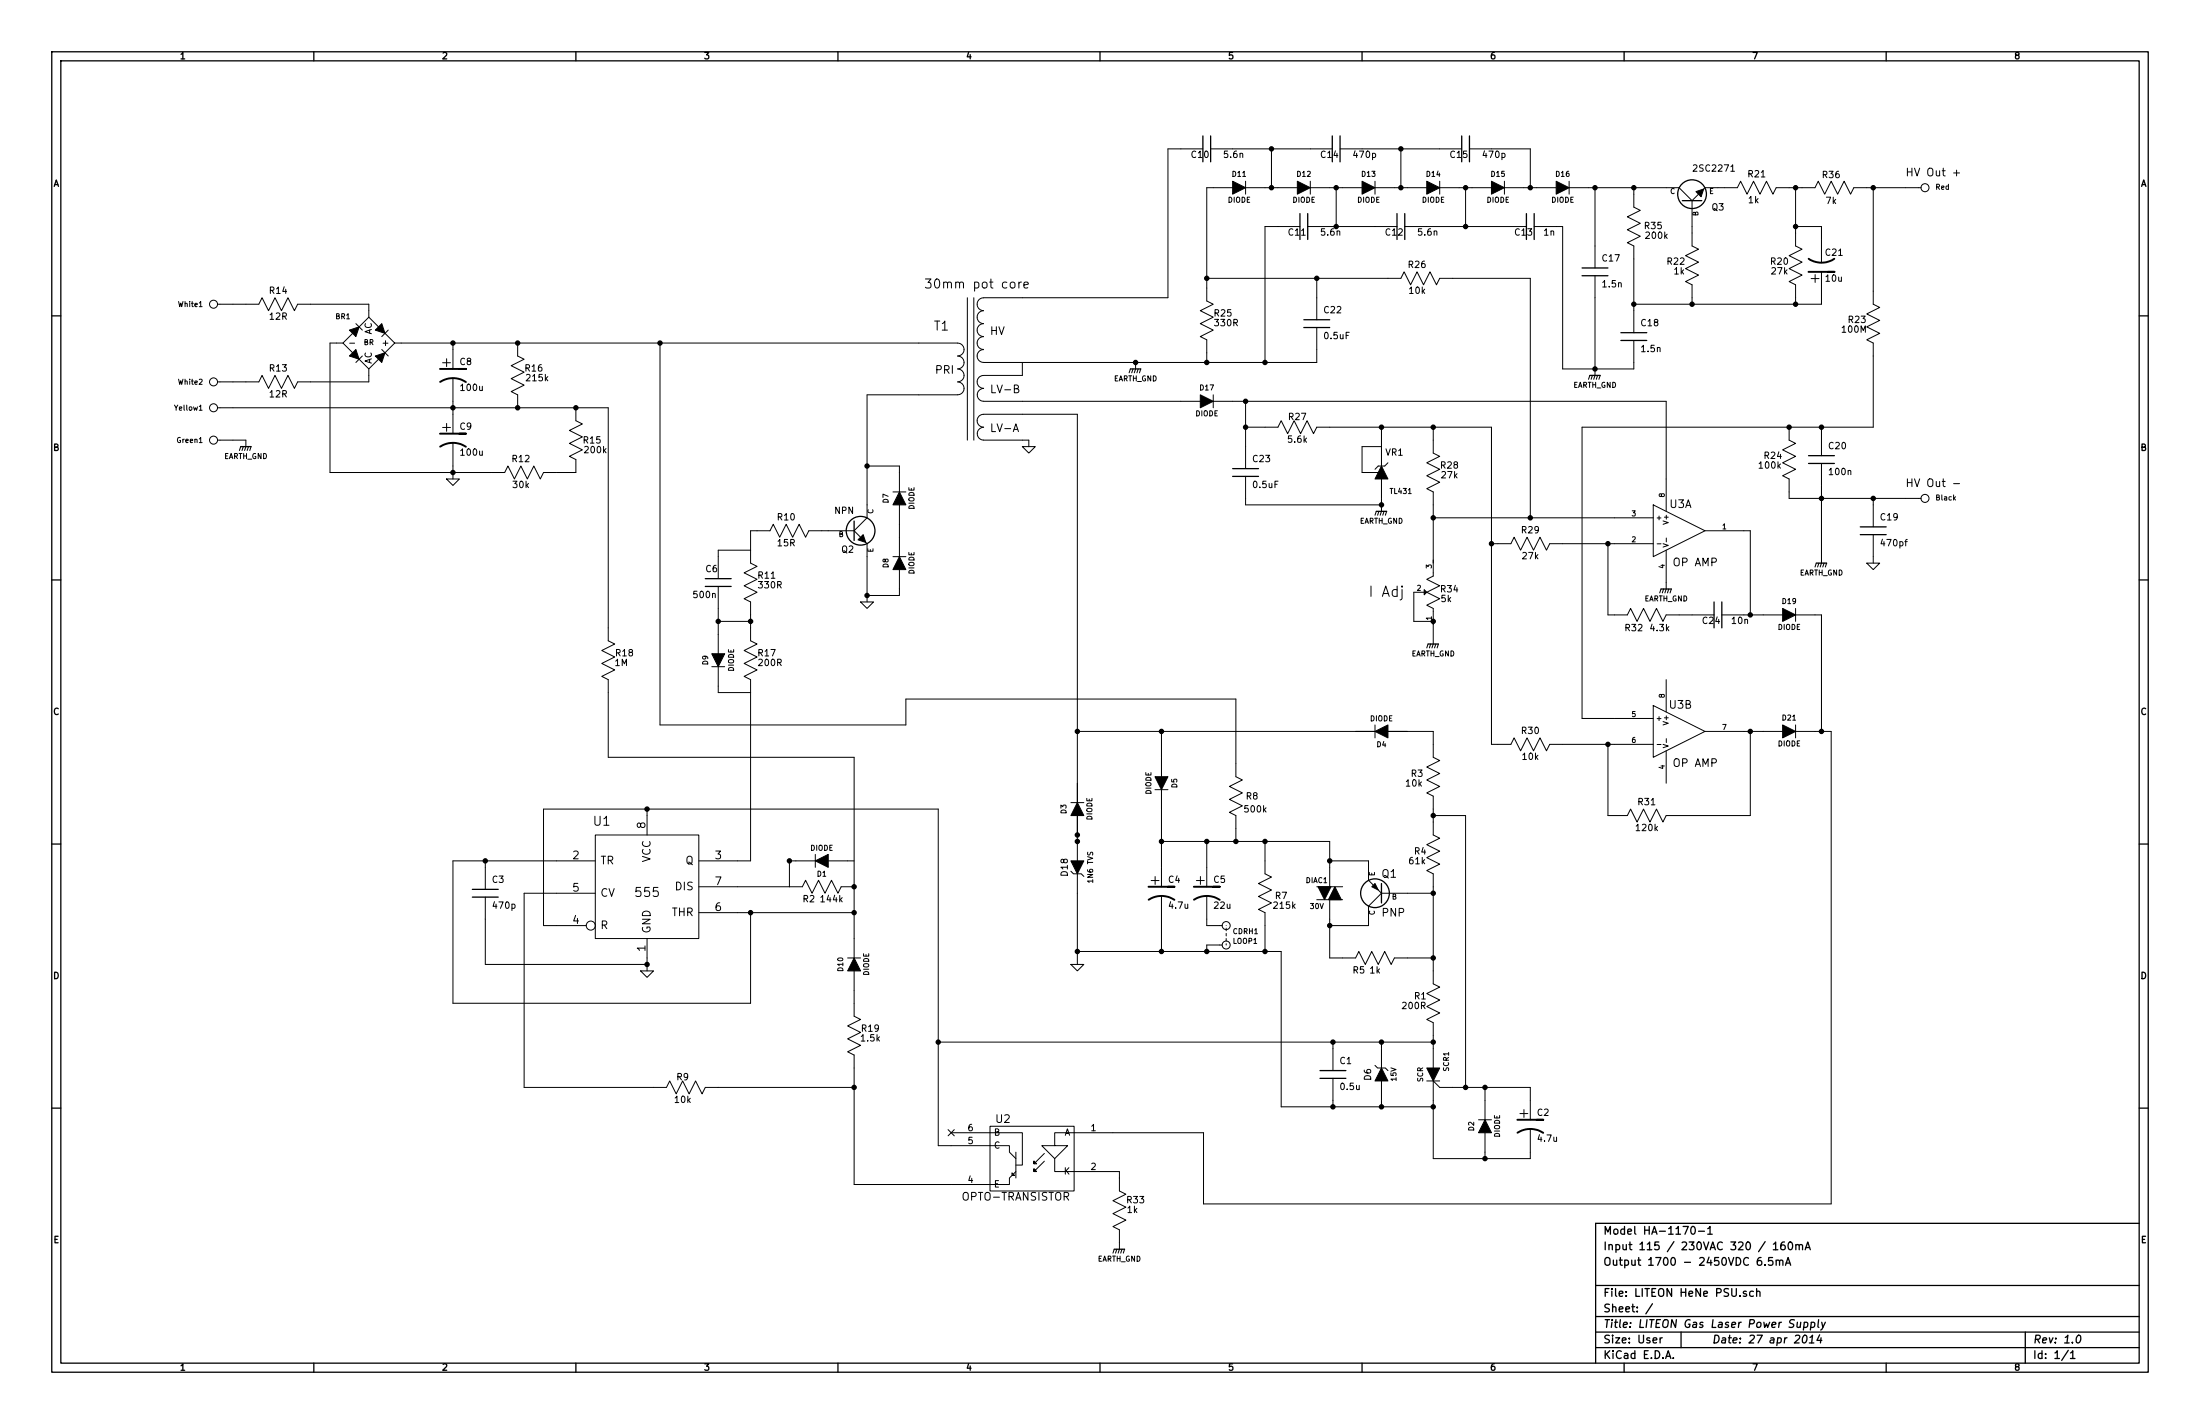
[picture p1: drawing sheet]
<svg xmlns="http://www.w3.org/2000/svg" width="432mm" height="279mm" viewBox="0 0 432 279" stroke-linecap="round" stroke-linejoin="round" font-family="sans-serif">
<g fill="none" stroke="#000" stroke-width=".25">
<path d="M10.2 10.2h411.4v259h-411.4zM11.9 11.9h408v255.6h-408zM61.6 10.2v1.7M113 10.2v1.7M164.5 10.2v1.7M215.9 10.2v1.7M267.3 10.2v1.7M318.8 10.2v1.7M370.2 10.2v1.7M236.1 26.7v5.1M237.6 26.7v5.1M261.5 26.7v5.1"/>
<path d="M263 26.7v5.1M286.9 26.7v5.1M288.4 26.7v5.1M330.2 39.4h3.8M255.1 41.9v5.1M256.7 41.9v5.1M274.2 41.9v5.1M275.7 41.9v5.1M299.6 41.9v5.1M301.1 41.9v5.1M310.5 54.1h5.1M310.5 52.6h5.1"/>
<path d="M10.2 62h1.7M221.9 72.4h2M255.9 64.3h5.1M255.9 62.7h5.1M312 73.7h2.1M318.1 66.8h5.1M318.1 65.3h5.1M419.9 62h1.7M47.2 87.6h2.1M241.9 93.5h5.1M241.9 91.9h5.1M355 90.9h5"/>
<path d="M355 89.4h5M10.2 113.8h1.7M138.4 115.1h5.1M138.4 113.5h5.1M167.6 102.2v3.8M270.1 100.3h2.1M326 115.6h2M336.4 118.1v5.1M337.9 118.1v5.1M356.5 110.5h2M365.1 104.9h5.1M365.1 103.4h5.1"/>
<path d="M419.9 113.8h1.7M280.3 126.4h2M10.2 165.6h1.7M92.7 176h5.1M92.7 174.5h5.1M419.9 165.6h1.7M10.2 217.4h1.7M259.1 211.6h5.1M259.1 210.1h5.1M419.9 217.4h1.7M218.7 245.1h2M313.2 252.2h106.7"/>
<path d="M313.2 258.3h106.7M324.3 255.8l-1.3 2M332 240.8l.2-.2a.81 .81 0 0 1 .6 .8 .81 .81 0 0 1-.6 .8l-.2-.2-.1-.4zM333.4 241.6h1.1M335.2 241.1l.4-.5v1.6M335.2 242.2h.9M342.7 253.4l-.3-.1-.2 .3v.2l.5 .1v.4h-.5M344.1 253.4l-.4-.1-.3 .3 .1 .6 .2 .2 .4-.1M344.8 253.5l.1-.1a.36 .36 0 0 1 .5 .2v.8M344.8 252.8v1.6M345.6 246.7a.62 .62 0 0 0-.7 .7l.1 .7 .2 .2 .5-.2 .1-.5-.2-.2-.4-.1-.3 .3M346.4 248.1v.2"/>
<path d="M347.9 246.7h-.7l-.1 .8 .2-.2 .5 .1 .2 .2-.1 .5-.2 .2-.6-.2M348.1 244.1l.4-.4v1.5M348.1 245.2h.8M348.6 247.4l.1-.1a.36 .36 0 0 1 .6 .2v.8M348.6 247.2v1.1M349.3 247.5a.35 .35 0 0 1 .3-.3 .35 .35 0 0 1 .3 .3v.8M350.2 243.7a.62 .62 0 0 0-.7 .6l.1 .8 .2 .1 .5-.1 .1-.5-.2-.3h-.4l-.3 .3M350.4 248.3l.6-1.6 .5 1.6M350.6 247.8h.7M351.2 243.8l.1-.1a.81 .81 0 0 1 .6 .7 .81 .81 0 0 1-.6 .8 .98 .98 0 0 1-.1-1.4zM352.5 244.3h.1a.36 .36 0 0 1 .5 .1v.8M352.5 244.2v1"/>
<path d="M352.8 259.4l-.1 1 .4 .1 .2-.2M353.1 244.4a.35 .35 0 0 1 .4-.2 .35 .35 0 0 1 .3 .2v.8M353.4 259.4l-.1 1.1M354.1 259.5l.5-.1 .2 .2v.6l-.3 .3-.5-.1M354.2 259.4l-.3 1.6M354.3 245.2l.5-1.5 .5 1.5M354.4 244.8h.8M355.5 259.5l.5-.1 .2 .2v.6l-.4 .3-.4-.1M355.5 259.4l-.2 1.6M356.9 258.9l-.1 1.3 .2 .3M357.6 259.4l.2 1.1M358.3 259.4l-.7 1.4-.2 .2"/>
<path d="M419.9 240h-106.7v27.5M61.6 267.5v1.7M113 267.5v1.7M164.5 267.5v1.7M215.9 267.5v1.7M267.3 267.5v1.7M313.2 264.4h106.7M313.2 261.4h106.7M318.8 267.5v1.7M325.8 262.5v1M326.3 262.5l-.3 .1-.2 .2M326.9 266.5l.5-1.5 .5 1.5"/>
<path d="M327.1 266.1h.7M328.4 266.4v.1M329.9 261.4v3M354 262.1l.4-.1a.88 .88 0 0 1-.3 1.5l-.3-.1-.1-.5zM355.1 263.5h.9M355.2 262.4l.6-.4-.2 1.5M357.1 261.9l-.5 1.1h1M357.4 262.5l-.1 1M370.2 267.5v1.7M397.5 261.4v6.1M405.9 264.9l-1.3 2M406.4 265.5l.4-.5v1.5"/>
<path d="M406.4 266.5h.9M407.8 262.1l.3-.1a.88 .88 0 0 1-.3 1.5 .97 .97 0 0 1 0-1.4z"/>
<circle cx="332.1" cy="38.1" r="2.82"/>
<circle cx="168.9" cy="104.1" r="2.82"/>
<circle cx="269.9" cy="175.3" r="2.82"/>
</g>
<g fill="none" stroke="#000" stroke-width=".2">
<path d="M236.1 29.2h-6.9v29.2h-36.2a1.24 1.24 0 0 0-1.2 1.3 1.24 1.24 0 0 0 1.2 1.2M237.6 29.2h23.9M241.9 36.8h-5v22.3l1.2 .6-2.5 1.3 2.5 1.2-2.5 1.3 2.5 1.3-2.5 1.2 1.3 .7v4.4M244.5 35.6v2.5M244.5 36.8h10.1M249.6 29.2v7.6M257.2 36.8h10.1M257.2 35.6v2.5M262.3 36.8v7.7M263 29.2h23.9M269.9 36.8h10.1M269.9 35.6v2.5"/>
<path d="M275 29.2v7.6M282.6 36.8h10.1M282.6 35.6v2.5M287.7 36.8v7.7M288.4 29.2h12v7.6M295.3 36.8h10.1M295.3 35.6v2.5M308 36.8h21.6l2.5 2.6M308 35.6v2.5M313.1 36.8v15.8M320.7 36.8v3.8l1.2 .7-2.5 1.2 2.5 1.3-2.5 1.3 2.5 1.3-2.5 1.2 1.3 .7v17M332.1 39.4v8.9l1.3 .6-2.6 1.3 2.6 1.2-2.6 1.3 2.6 1.3-2.6 1.2 1.3 .7v3.8"/>
<path d="M333.4 38.1l-1.3 1.3M339.7 33.6h.7M352.4 36.8v11.5l1.3 .6-2.5 1.3 2.5 1.2-2.5 1.3 2.5 1.3-2.5 1.2 1.2 .7v3.8M367.7 36.8v22.9l1.2 .6-2.5 1.3 2.5 1.3-2.5 1.2 2.5 1.3-2.5 1.3 1.3 .6v16.5h-57.2v57.2h14M377.1 36.8h-13.2l-.7 1.3-1.3-2.5-1.2 2.5-1.3-2.5-1.3 2.5-1.2-2.5-.7 1.2h-7.6l-.6 1.3-1.3-2.5-1.3 2.5-1.2-2.5-1.3 2.5-1.3-2.5-.6 1.2h-6.4l-.2 .3M383.4 33.9h1.2M384 33.4v1.1M42.7 59.7h8.1l.6-1.3 1.3 2.6 1.3-2.6 1.2 2.6 1.3-2.6 1.3 2.6 .6-1.3h14v2.5M181.6 54.7h1.1l-.6 .7a.44 .44 0 0 1 .6 .4l-.1 .6-.7 .1-.3-.1M189.9 58.4v28M191.1 58.4v28M200.5 55.3l-.4 .1-.1 .3"/>
<path d="M201 55.9l.8-.1-.1-.4-.5-.1-.2 .3 .1 .8h.6M236.9 54.6h38.1l.6-1.3 1.3 2.6 1.2-2.6 1.3 2.6 1.3-2.6 1.2 2.6 .7-1.3h17.8v47M255.1 44.5h-6.8v26.6M256.7 44.5h17.5M258.4 54.6v8.1M275.7 44.5h23.9M301.1 44.5h5.6v27.9h14v-5.6M313.1 54.1v19.6l-.3 .7M352.4 44.5h5.1v7.1M357.5 53.3v6.4h-36.8M67.3 67.3h-2.5v25.4h34.3l.6-1.3 1.3 2.6 1.2-2.6 1.3 2.6 1.3-2.6 1.2 2.6 .7-1.3h6.3v-2.5l-1.2-.7 2.5-1.2-2.5-1.3 2.5-1.3-2.5-1.2 2.5-1.3-1.3-.6v-2.6M67.3 67.3l5.1-5.1 5.1 5.1-5.1 5.1z"/>
<path d="M68.6 67.3h1M69.8 63.5l1.3 1.3M71.1 69.9l-1.3 1.2M72.4 72.4v2.5h-14l-.6 1.3-1.3-2.5-1.3 2.5-1.2-2.5-1.3 2.5-1.3-2.5-.6 1.2h-8.1M74.9 68.6l1.3 1.3M76.2 64.8l-1.3 1.2M77.5 67.3h110.5a1.24 1.24 0 0 1 1.2 1.3 1.24 1.24 0 0 1-1.2 1.2M88.9 67.3v5.1M88.9 74.2v10.9M101.6 67.3v2.6l1.3 .6-2.6 1.3 2.6 1.2-2.6 1.3 2.6 1.3-2.6 1.2 1.3 .7v2.5M129.5 67.3v74.9h48.3v-5h64.8v15.2l1.2 .6-2.5 1.3 2.5 1.3-2.5 1.2 2.5 1.3-2.5 1.3 1.3 .6v5.1M188 75a1.24 1.24 0 0 1 1.2 1.2 1.24 1.24 0 0 1-1.2 1.2"/>
<path d="M188 72.4a1.24 1.24 0 0 1 1.2 1.3 1.24 1.24 0 0 1-1.2 1.2M188 69.9a1.24 1.24 0 0 1 1.2 1.2 1.24 1.24 0 0 1-1.2 1.3M188 77.5h-17.8v24.1l-2.6 2.5M193 73.7a1.24 1.24 0 0 0-1.2 1.2 1.24 1.24 0 0 0 1.2 1.3M193 66.1a1.24 1.24 0 0 0-1.2 1.2 1.24 1.24 0 0 0 1.2 1.3M193 63.5a1.24 1.24 0 0 0-1.2 1.3 1.24 1.24 0 0 0 1.2 1.2M193 61a1.24 1.24 0 0 0-1.2 1.2 1.24 1.24 0 0 0 1.2 1.3M193 78.7h42.6M193.1 76.2a1.24 1.24 0 0 0-1.3 1.3 1.24 1.24 0 0 0 1.2 1.2M199.1 76.3h.5l.2-.2 .1-.3-.2-.2-.6-.1v1.6h.6l.3-.3a.41 .41 0 0 0-.4-.5M200.7 71.1v2.6h-7.7M221.9 72.4l-.3 .8"/>
<path d="M222.4 72.4l-.3 .8M222.9 71.1v1.3l-.3 .8M223.4 72.4l-.3 .8M223.9 72.4l-.3 .8M238.1 78.7h88.9v21.6M238.1 77.5v2.5M244.5 78.7v13.2M258.4 64.3v6.8h-65.4a1.24 1.24 0 0 1-1.2-1.2 1.24 1.24 0 0 1 1.2-1.3M312 73.7l-.2 .7M312.5 73.7l-.2 .7M313.6 73.7l-.3 .7M314.1 73.7l-.3 .7"/>
<path d="M39.1 80.5h.6M42.7 80h76.7v45.7l1.2 .7-2.5 1.2 2.5 1.3-2.5 1.3 2.5 1.2-2.5 1.3 1.3 .7v15.2h48.2v39.4M42.7 86.4h5.6v1.2l-.3 .8M47.2 87.6l-.2 .8M47.8 87.6l-.3 .8M48.8 87.6l-.3 .8M49.3 87.6l-.3 .8M87.6 94h2.6l-1.3 1.3zM88.9 86.9v7.1M170.2 91.4h6.3v5.1M175.3 96.5h2.5M176.5 99.1v10.1"/>
<path d="M193 81.3a1.24 1.24 0 0 0-1.2 1.3 1.24 1.24 0 0 0 1.2 1.2M193 81.3h18.5v87.6M193 86.4h8.9v1.2M193.1 83.8a1.24 1.24 0 0 0-1.3 1.3 1.24 1.24 0 0 0 1.2 1.2M198.9 84.7l.5-1.5 .5 1.5M199 84.3h.7M200.7 87.6h2.5l-1.3 1.3zM244.5 83.8h6.3l.7-1.2 1.2 2.5 1.3-2.5 1.3 2.5 1.2-2.5 1.3 2.5 .6-1.3h34.3v62.3h3.8l.7-1.3 1.2 2.5 1.3-2.5 1.3 2.5 1.3-2.5 1.2 2.5 .7-1.2h20.3M244.5 93.5v5.6h26.6M271.1 94v6.3l-.2 .8M271.1 87.6h-3.8v5.1h3.8M271.1 83.8v7.6"/>
<path d="M272.4 90.8l-.6 .6h-1.3l-.6 .7M281.3 83.8v5.1l1.3 .6-2.6 1.3 2.6 1.3-2.6 1.2 2.6 1.3-2.6 1.3 1.3 .6v16.5l-1.3 .7 2.6 1.2-2.6 1.3 2.6 1.3-2.6 1.2 1.3 .7v7l-.2 .7M324.5 99.1l10.1 5-10.1 5.1zM351.2 83.8v2.6l1.2 .6-2.5 1.3 2.5 1.2-2.5 1.3 2.5 1.3-2.5 1.2 1.3 .7v3.8h25.9M357.5 90.9v19.6l-.2 .8M357.5 83.8v5.6M367.7 97.8v5.6M383.4 94.9h1.2M141 115.1v13.2M147.3 108h-6.3v5.5M167.6 104.1h-8.9l-.6 1.3-1.3-2.5-1.2 2.5-1.3-2.5-1.3 2.5-1.2-2.5-.7 1.2h-3.8v6.4l1.3 .6-2.6 1.3 2.6 1.3-2.6 1.2 2.6 1.3-2.6 1.3 1.3 .6v7.6l1.3 .7-2.6 1.2 2.6 1.3-2.6 1.3 2.6 1.2-2.6 1.3 1.3 .7v35.5h-10.1M167.6 104.1l1.3 1.3"/>
<path d="M168.9 118.1h2.5l-1.2 1.3zM169.9 106.4l.3 .3v11.4M175.3 109.2h2.5M176.5 111.8v5h-6.3M270.1 100.3l-.2 .8M270.6 100.3l-.2 .8M271.7 100.3l-.3 .8M272.2 100.3l-.3 .8M275.2 115.7v1.7l-.4 .3M275.2 115l-.1 .1 .1 .1 .1-.1-.1-.1v.2M279.5 116.2h-2v5.7h3.8M281.3 101.6h43.2"/>
<path d="M292.7 106.7h3.8l.7-1.3 1.2 2.6 1.3-2.6 1.3 2.6 1.3-2.6 1.2 2.6 .7-1.3h20.3M315.6 106.7v14h3.8l.6-1.3 1.3 2.5 1.3-2.5 1.2 2.5 1.3-2.5 1.3 2.5 .6-1.2h9.4M325.2 106.7h.8M326 115.6l-.2 .7M326.4 106.7l1 .3-1 .3M326.5 115.6l-.2 .7M327 108v7.6l-.2 .7M327.1 105.6v.7M327.5 115.6l-.2 .7M328 115.6l-.2 .7M334.6 104.1h8.9v16.6M352.4 119.4v2.5"/>
<path d="M356.5 110.5l-.3 .8M357 110.5l-.3 .8M358 110.5l-.2 .8M358.5 110.5l-.2 .8M366.4 110.5h2.5l-1.2 1.3zM367.7 104.9v5.6M139.7 130.8h2.5M141 121.9h6.3M141 130.8v5.1h6.3M280.3 126.4l-.3 .7M280.8 126.4l-.3 .7M281.8 126.4l-.2 .7"/>
<path d="M282.3 126.4l-.2 .7M324.5 138.4l10.1 5.1-10.1 5.1zM327 133.4v6.3M337.9 120.7h12M352.4 120.7h5.1v22.8M127 158.8v5M210.2 157.5h2.5M211.5 143.5h69.8v5.1l1.3 .6-2.6 1.3 2.6 1.3-2.6 1.2 2.6 1.3-2.6 1.3 1.3 .6v7.6l1.3 .7-2.6 1.2 2.6 1.3-2.6 1.3 2.6 1.2-2.6 1.3 1.3 .7v21.5l1.3 .7-2.6 1.2 2.6 1.3-2.6 1.3 2.6 1.3-2.6 1.2 1.3 .7v8.9M226.7 154.9h2.5M228 143.5v8.9M228 154.9v19.1M269.9 142.2v2.6"/>
<path d="M325.2 146.1h.8M326.4 146.1l1 .3-1 .3M327 147.3v6.4M327.1 144.9v.8M334.6 143.5h15.3M343.5 143.5v16.5h-16.5l-.6 1.3-1.3-2.5-1.3 2.5-1.2-2.5-1.3 2.5-1.3-2.5-.6 1.2h-3.8v-13.9M352.4 143.5h7v92.7h-123.2v-13.9h-29.2v2.5h2.5l-2.5 2.5-2.5-2.5h2.5M352.4 142.2v2.6M95.2 168.9v5.6M95.2 176v13.2h31.8M116.8 163.8h20.4v20.4h-20.4zM116.8 175.3h-13.9v38.1h27.9l.6-1.3 1.3 2.5 1.3-2.5 1.3 2.5 1.2-2.5 1.3 2.5 .6-1.2h29.2"/>
<path d="M116.8 168.9h-27.9v28h58.4v-17.8M137.2 174h20.3l.6-1.3 1.3 2.6 1.3-2.6 1.2 2.6 1.3-2.6 1.3 2.6 .6-1.3h2.5M137.2 179.1h30.4M160 168.9h-5.1v5.1M160 167.6v2.6M162.6 168.9h5M210.2 170.9l.5 .6h1.5l.5 .5M211.5 171.5v17.7M228 165.1h33v8.9M228 175.8v10.9M236.9 165.1v8.9M236.9 175.8v5.8h3"/>
<path d="M248.3 165.1v6.4l1.3 .6-2.6 1.3 2.6 1.2-2.6 1.3 2.6 1.3-2.6 1.2 1.3 .7v7.6M258.4 174h5.1M258.4 176.5h5.1M261 176.5v11.5h5.1l.6-1.3 1.3 2.5 1.2-2.5 1.3 2.5 1.3-2.5 1.2 2.5 .7-1.2h7.6M261 168.9h7.6v3.8l.9 .9M270.5 174.6l.6 .7M271.1 175.3h10.2M271.1 175.3l-2.5 2.5v3.8h-7.6M281.3 160h6.4v53.4M115.1 181.6h-8.4v-22.8h77.4v66h14v1.3l1.3 1.2M125.7 190.5h2.6l-1.3 1.3zM127 184.2v6.3"/>
<path d="M166.4 188h2.5M167.6 190.5v8.9l1.3 .6-2.5 1.3 2.5 1.3-2.5 1.2 2.5 1.3-2.5 1.3 1.2 .6v25.4h30.5v-1.3l1.3-1.2M210.2 189.2h2.5l-1.2 1.3zM211.5 186.7h40v30.5h29.8M239.9 185.4h-3v1.3M184.1 204.5h97.2M261.6 204.5v5.6M261.6 211.6v5.6M269.9 209l.5 .6h1.5l.5 .5M271.1 204.5v5.1M271.1 212.1v5.1M280 212.1h2.6"/>
<path d="M290.2 219.7h2.5M291.5 213.4v6.3M300.4 219.7v-6.3h-17.8l-1.3-1.3v15.2h19.1v-5.8M186.1 221.6l1.2 1.3M186.7 222.3h14v6.3h-1.3M187.3 221.6l-1.2 1.3M194.3 221h16.5v12.7h-16.5zM198.6 230.1l.5 .5h-.5zM199.4 226.1v5M205 226.3l-2.1 2v-.5v.5h.6l-.6-.5M205 227.8l-2.1 2.1v-.5v.5h.6l-.6-.5M207 227.3v2.6h12.7v3.8l1.3 .6-2.6 1.3 2.6 1.3-2.6 1.2 2.6 1.3-2.6 1.3 1.3 .6v3.8l-.2 .8"/>
<path d="M291.5 222.3v5M218.7 245.1l-.3 .8M219.2 245.1l-.3 .8M220.2 245.1l-.2 .8M220.7 245.1l-.2 .8"/>
<circle cx="377.8" cy="36.8" r=".79"/>
<circle cx="41.9" cy="59.7" r=".79"/>
<circle cx="41.9" cy="74.9" r=".79"/>
<circle cx="41.9" cy="80" r=".79"/>
<circle cx="41.9" cy="86.4" r=".79"/>
<circle cx="377.8" cy="97.8" r=".79"/>
<circle cx="116" cy="181.6" r=".89"/>
<circle cx="240.7" cy="185.4" r=".79"/>
<circle cx="240.7" cy="181.6" r=".79"/>
</g>
<g fill="#000" stroke="#000" stroke-width=".25">
<path d="M271.1 173.4v3.8z"/>
<circle cx="249.6" cy="36.8" r=".41"/>
<circle cx="249.6" cy="29.2" r=".41"/>
<circle cx="262.3" cy="36.8" r=".41"/>
<circle cx="275" cy="29.2" r=".41"/>
<circle cx="275" cy="36.8" r=".41"/>
<circle cx="287.7" cy="36.8" r=".41"/>
<circle cx="300.4" cy="36.8" r=".41"/>
<circle cx="313.1" cy="36.8" r=".41"/>
<circle cx="320.7" cy="36.8" r=".41"/>
<circle cx="352.4" cy="36.8" r=".41"/>
<circle cx="367.7" cy="36.8" r=".41"/>
<circle cx="236.9" cy="54.6" r=".41"/>
<circle cx="258.4" cy="54.6" r=".41"/>
<circle cx="262.3" cy="44.5" r=".41"/>
<circle cx="287.7" cy="44.5" r=".41"/>
<circle cx="320.7" cy="59.7" r=".41"/>
<circle cx="332.1" cy="59.7" r=".41"/>
<circle cx="352.4" cy="59.7" r=".41"/>
<circle cx="352.4" cy="44.5" r=".41"/>
<circle cx="88.9" cy="67.3" r=".41"/>
<circle cx="101.6" cy="67.3" r=".41"/>
<circle cx="129.5" cy="67.3" r=".41"/>
<circle cx="222.9" cy="71.1" r=".41"/>
<circle cx="236.9" cy="71.1" r=".41"/>
<circle cx="244.5" cy="78.7" r=".41"/>
<circle cx="248.3" cy="71.1" r=".41"/>
<circle cx="313.1" cy="72.4" r=".41"/>
<circle cx="88.9" cy="80" r=".41"/>
<circle cx="88.9" cy="92.7" r=".41"/>
<circle cx="101.6" cy="80" r=".41"/>
<circle cx="113" cy="80" r=".41"/>
<circle cx="170.2" cy="91.4" r=".41"/>
<circle cx="244.5" cy="83.8" r=".41"/>
<circle cx="271.1" cy="83.8" r=".41"/>
<circle cx="271.1" cy="99.1" r=".41"/>
<circle cx="281.3" cy="83.8" r=".41"/>
<circle cx="351.2" cy="83.8" r=".41"/>
<circle cx="357.5" cy="97.8" r=".41"/>
<circle cx="357.5" cy="83.8" r=".41"/>
<circle cx="367.7" cy="97.8" r=".41"/>
<circle cx="170.2" cy="116.8" r=".41"/>
<circle cx="281.3" cy="101.6" r=".41"/>
<circle cx="292.7" cy="106.7" r=".41"/>
<circle cx="300.4" cy="101.6" r=".41"/>
<circle cx="315.6" cy="106.7" r=".41"/>
<circle cx="141" cy="121.9" r=".41"/>
<circle cx="147.3" cy="121.9" r=".41"/>
<circle cx="281.3" cy="121.9" r=".41"/>
<circle cx="343.5" cy="120.7" r=".41"/>
<circle cx="127" cy="158.8" r=".41"/>
<circle cx="211.5" cy="143.5" r=".41"/>
<circle cx="228" cy="143.5" r=".41"/>
<circle cx="315.6" cy="146.1" r=".41"/>
<circle cx="343.5" cy="143.5" r=".41"/>
<circle cx="357.5" cy="143.5" r=".41"/>
<circle cx="95.2" cy="168.9" r=".41"/>
<circle cx="147.3" cy="179.1" r=".41"/>
<circle cx="154.9" cy="168.9" r=".41"/>
<circle cx="167.6" cy="174" r=".41"/>
<circle cx="167.6" cy="179.1" r=".41"/>
<circle cx="211.5" cy="165.1" r=".41"/>
<circle cx="211.5" cy="163.8" r=".41"/>
<circle cx="228" cy="165.1" r=".41"/>
<circle cx="236.9" cy="165.1" r=".41"/>
<circle cx="242.6" cy="165.1" r=".41"/>
<circle cx="248.3" cy="165.1" r=".41"/>
<circle cx="261" cy="168.9" r=".41"/>
<circle cx="281.3" cy="175.3" r=".41"/>
<circle cx="281.3" cy="160" r=".41"/>
<circle cx="127" cy="189.2" r=".41"/>
<circle cx="211.5" cy="186.7" r=".41"/>
<circle cx="228" cy="186.7" r=".41"/>
<circle cx="236.9" cy="186.7" r=".41"/>
<circle cx="248.3" cy="186.7" r=".41"/>
<circle cx="261" cy="181.6" r=".41"/>
<circle cx="281.3" cy="188" r=".41"/>
<circle cx="167.6" cy="213.4" r=".41"/>
<circle cx="184.1" cy="204.5" r=".41"/>
<circle cx="261.6" cy="204.5" r=".41"/>
<circle cx="261.6" cy="217.2" r=".41"/>
<circle cx="271.1" cy="217.2" r=".41"/>
<circle cx="271.1" cy="204.5" r=".41"/>
<circle cx="281.3" cy="204.5" r=".41"/>
<circle cx="281.3" cy="217.2" r=".41"/>
<circle cx="287.7" cy="213.4" r=".41"/>
<circle cx="291.5" cy="213.4" r=".41"/>
<circle cx="291.5" cy="227.3" r=".41"/>
</g>
<path d="M240.7 185.4v-3.8" fill="none" stroke="#000" stroke-width=".2" stroke-dasharray=".5" stroke-dashoffset=".3"/>
<g fill="#000" stroke="#000" stroke-width=".2">
<path d="M241.9 35.6l2.6 1.2-2.6 1.3zM254.6 35.6l2.6 1.2-2.6 1.3zM267.3 35.6l2.6 1.2-2.6 1.3zM280 35.6l2.6 1.2-2.6 1.3zM292.7 35.6l2.6 1.2-2.6 1.3zM305.4 35.6l2.6 1.2-2.6 1.3zM332.9 37.6l1.5-.5-.5 1.5zM68.6 64.8l1.9-.7-.7 1.9zM69.8 68.6l.7 1.9-1.9-.6zM73.7 64.8l1.2-1.3 .7 1.9zM73.7 69.9l1.9-.7-.7 1.9zM235.6 77.5l2.5 1.2-2.5 1.3z"/>
<path d="M176.5 96.5l1.3 2.6h-2.5zM271.1 91.4l1.3 2.6h-2.5zM169.4 104.9l.5 1.5-1.5-.5zM176.5 109.2l1.3 2.6h-2.5zM279.5 115.7l.5 .5-.5 .5zM349.9 119.4l2.5 1.3-2.5 1.2zM139.7 128.3h2.5l-1.2 2.5zM226.7 152.4h2.5l-1.2 2.5zM269.9 143.5l2.5-1.3v2.6zM349.9 142.2l2.5 1.3-2.5 1.3zM160 168.9l2.6-1.3v2.6zM211.5 157.5l1.2 2.5h-2.5z"/>
<path d="M210.2 168.9h2.5l-1.2 2.6zM258.7 174h2.5l-1.2 2.5zM262 174l1.3 2.5h-2.6zM269.2 174l.7-.6 .6 1.2zM167.6 188l1.3 2.5h-2.5zM271.1 209.6l1.3 2.5h-2.5zM280 209.6h2.6l-1.3 2.5zM291.5 219.7l1.2 2.6h-2.5z"/>
</g>
<path d="M355 53.3h5h-1.2M355 50.8a4.5 4.5 0 0 0 5 0M86.4 72.4h5h-1.2M86.4 74.9a4.6 4.6 0 0 1 5 .1M86.4 85.1h5h-1.2M86.4 87.6a4.6 4.6 0 0 1 5 .1M225.4 174h5.1h-1.3M225.5 176.5a4.6 4.6 0 0 1 5 .1M234.3 174h5.1h-1.3M234.3 176.5a4.6 4.6 0 0 1 5.1 .1M297.8 219.7h5.1h-1.3M297.8 222.3a4.6 4.6 0 0 1 5.1 0" fill="none" stroke="#000" stroke-width=".38"/>
<g font-size="2.8">
<text x="355.4" y="55.6">+</text>
<text x="86.8" y="72.1">+</text>
<text x="86.8" y="84.8">+</text>
<text x="268.6" y="117.2">I Adj</text>
<text x="225.9" y="173.7">+</text>
<text x="234.8" y="173.7">+</text>
<text x="298.3" y="219.5">+</text>
</g>
<g font-size="2.5">
<text x="183" y="56.7">30mm pot core</text>
<text x="183.3" y="64.9">T1</text>
<text x="116.5" y="162.1">U1</text>
<text x="124.9" y="176.1">555</text>
</g>
<g font-size="2.1">
<text x="374" y="34.7">HV Out +</text>
<text x="194.3" y="65.8">HV</text>
<text x="183.5" y="73.4">PRI</text>
<text x="194.3" y="77.2">LV-B</text>
<text x="194.3" y="84.8">LV-A</text>
<text x="374" y="95.6">HV Out -</text>
<text x="327.7" y="99.7">U3A</text>
<text x="328.5" y="111.2">OP AMP</text>
<text x="327.7" y="139.1">U3B</text>
<text x="328.5" y="150.5">OP AMP</text>
<text x="126.7" y="162.5" transform="rotate(-90 126.7 162.5)">8</text>
<text x="112.4" y="168.7">2</text>
<text x="117.9" y="169.7">TR</text>
<text x="127.8" y="169.3" transform="rotate(-90 127.8 169.3)">VCC</text>
<text x="134.5" y="169.7">Q</text>
<text x="140.4" y="168.7">3</text>
<text x="140.4" y="173.7">7</text>
<text x="271.3" y="172.3">Q1</text>
<text x="112.4" y="175">5</text>
<text x="117.9" y="176">CV</text>
<text x="131.8" y="179.8">THR</text>
<text x="132.6" y="174.8">DIS</text>
<text x="140.4" y="178.8">6</text>
<text x="271.3" y="179.9">PNP</text>
<text x="112.4" y="181.4">4</text>
<text x="117.9" y="182.4">R</text>
<text x="127.8" y="183.1" transform="rotate(-90 127.8 183.1)">GND</text>
<text x="126.7" y="186.6" transform="rotate(-90 126.7 186.6)">1</text>
<text x="195.5" y="220.4">U2</text>
<text x="189.1" y="235.6">OPTO-TRANSISTOR</text>
<text x="314.7" y="245.4">Input 115 / 230VAC 320 / 160mA</text>
<text x="314.7" y="242.3">Model HA-1170-1</text>
<text x="314.7" y="248.4">Output 1700 - 2450VDC 6.5mA</text>
<text x="314.7" y="254.5">File: LITEON HeNe PSU.sch</text>
<text x="314.7" y="257.6">Sheet: /</text>
<text x="314.7" y="263.7">Size: User</text>
<text x="314.7" y="260.6">Title: LITEON Gas Laser Power Supply</text>
<text x="336" y="263.7">Date: 27 apr 2014</text>
<text x="399" y="263.7">Rev: 1.0</text>
<text x="314.7" y="266.7">KiCad E.D.A.</text>
<text x="399" y="266.7">Id: 1/1</text>
</g>
<g font-size="1.8">
<text x="35.4" y="11.7">1</text>
<text x="86.8" y="11.7">2</text>
<text x="138.3" y="11.7">3</text>
<text x="189.7" y="11.7">4</text>
<text x="241.1" y="11.7">5</text>
<text x="292.6" y="11.7">6</text>
<text x="344" y="11.7">7</text>
<text x="395.5" y="11.7">8</text>
<text x="233.9" y="31">C10</text>
<text x="240.4" y="31">5.6n</text>
<text x="259.3" y="31">C14</text>
<text x="265.8" y="31">470p</text>
<text x="284.7" y="31">C15</text>
<text x="291.2" y="31">470p</text>
<text x="332.7" y="33.7">2SC2271</text>
<text x="343.2" y="34.8">R21</text>
<text x="357.8" y="35">R36</text>
<text x="10.4" y="36.7">A</text>
<text x="336" y="41.4">Q3</text>
<text x="343.2" y="39.9">1k</text>
<text x="358.4" y="40.1">7k</text>
<text x="420.1" y="36.7">A</text>
<text x="253" y="46.3">C11</text>
<text x="259.4" y="46.3">5.6n</text>
<text x="272" y="46.3">C12</text>
<text x="278.5" y="46.3">5.6n</text>
<text x="297.4" y="46.3">C13</text>
<text x="303" y="46.3">1n</text>
<text x="322.9" y="45">R35</text>
<text x="323.2" y="46.9">200k</text>
<text x="276.5" y="52.6">R26</text>
<text x="314.6" y="51.4">C17</text>
<text x="327.3" y="52">R22</text>
<text x="328.6" y="53.9">1k</text>
<text x="347.6" y="52">R20</text>
<text x="347.8" y="53.9">27k</text>
<text x="358.4" y="50.2">C21</text>
<text x="53" y="57.7">R14</text>
<text x="276.7" y="57.7">10k</text>
<text x="314.7" y="56.4">1.5n</text>
<text x="358.4" y="55.3">10u</text>
<text x="53" y="62.8">12R</text>
<text x="73" y="65.8" transform="rotate(-90 73 65.8)">AC</text>
<text x="238.4" y="62.2">R25</text>
<text x="238.6" y="64.1">330R</text>
<text x="259.9" y="61.5">C22</text>
<text x="322.2" y="64.1">C18</text>
<text x="361.6" y="65.3">100M</text>
<text x="362.9" y="63.4">R23</text>
<text x="73" y="71.4" transform="rotate(-90 73 71.4)">AC</text>
<text x="75.4" y="67.9">+</text>
<text x="90.3" y="71.7">C8</text>
<text x="260" y="66.6">0.5uF</text>
<text x="322.3" y="69.1">1.5n</text>
<text x="53" y="72.9">R13</text>
<text x="90.6" y="76.8">100u</text>
<text x="103.1" y="72.9">R16</text>
<text x="103.5" y="74.9">215k</text>
<text x="53" y="78">12R</text>
<text x="253" y="82.5">R27</text>
<text x="10.4" y="88.5">B</text>
<text x="90.3" y="84.4">C9</text>
<text x="90.6" y="89.5">100u</text>
<text x="114.6" y="87.1">R15</text>
<text x="114.9" y="89">200k</text>
<text x="252.9" y="86.9">5.6k</text>
<text x="272" y="89.5">VR1</text>
<text x="359" y="88.2">C20</text>
<text x="420.1" y="88.5">B</text>
<text x="100.6" y="90.7">R12</text>
<text x="100.8" y="95.8">30k</text>
<text x="246" y="90.7">C23</text>
<text x="246.1" y="95.8">0.5uF</text>
<text x="282.9" y="92">R28</text>
<text x="283" y="93.9">27k</text>
<text x="345.4" y="92">100k</text>
<text x="346.4" y="90.1">R24</text>
<text x="359.2" y="93.3">100n</text>
<text x="163.8" y="100.9">NPN</text>
<text x="152.7" y="102.2">R10</text>
<text x="152.7" y="107.2">15R</text>
<text x="298.7" y="104.7">R29</text>
<text x="369.2" y="102.2">C19</text>
<text x="369.4" y="107.2">470pf</text>
<text x="138.6" y="112.3">C6</text>
<text x="148.9" y="113.6">R11</text>
<text x="165.2" y="108.5">Q2</text>
<text x="298.9" y="109.8">27k</text>
<text x="136.3" y="117.4">500n</text>
<text x="149" y="115.5">330R</text>
<text x="282.9" y="116.3">R34</text>
<text x="282.9" y="118.2">5k</text>
<text x="319" y="123.9">R32</text>
<text x="324" y="123.9">4.3k</text>
<text x="334.2" y="122.5">C24</text>
<text x="340" y="122.5">10n</text>
<text x="120.7" y="130.7">1M</text>
<text x="120.9" y="128.8">R18</text>
<text x="148.9" y="128.8">R17</text>
<text x="149" y="130.7">200R</text>
<text x="10.4" y="140.3">C</text>
<text x="420.1" y="140.3">C</text>
<text x="298.7" y="144.1">R30</text>
<text x="298.9" y="149.1">10k</text>
<text x="276" y="154.4">10k</text>
<text x="277" y="152.5">R3</text>
<text x="244.4" y="159.5">500k</text>
<text x="244.6" y="156.9">R8</text>
<text x="321.6" y="158">R31</text>
<text x="277.6" y="167.7">R4</text>
<text x="321.3" y="163.1">120k</text>
<text x="96.6" y="173.3">C3</text>
<text x="209.6" y="171.8" transform="rotate(-90 209.6 171.8)">D18</text>
<text x="229.4" y="173.3">C4</text>
<text x="238.3" y="173.3">C5</text>
<text x="276.7" y="169.6">61k</text>
<text x="96.9" y="178.4">470p</text>
<text x="157.6" y="177.1">R2</text>
<text x="161.2" y="177.1">144k</text>
<text x="229.6" y="178.4">4.7u</text>
<text x="238.4" y="178.4">22u</text>
<text x="250.1" y="178.4">215k</text>
<text x="250.3" y="176.5">R7</text>
<text x="265.6" y="191.1">R5</text>
<text x="268.9" y="191.1">1k</text>
<text x="10.4" y="192.2">D</text>
<text x="277.6" y="196.1">R1</text>
<text x="420.1" y="192.2">D</text>
<text x="169.2" y="202.5">R19</text>
<text x="275.4" y="198">200R</text>
<text x="169.1" y="204.4">1.5k</text>
<text x="263" y="208.8">C1</text>
<text x="132.9" y="212">R9</text>
<text x="263.2" y="213.9">0.5u</text>
<text x="269.2" y="211.9" transform="rotate(-90 269.2 211.9)">D6</text>
<text x="132.5" y="216.5">10k</text>
<text x="190" y="222">6</text>
<text x="214.1" y="222">1</text>
<text x="301.8" y="219">C2</text>
<text x="190" y="224.5">5</text>
<text x="195.1" y="225.4">C</text>
<text x="195.1" y="222.9">B</text>
<text x="208.8" y="222.9">A</text>
<text x="302" y="224.1">4.7u</text>
<text x="190" y="232.2">4</text>
<text x="195.1" y="233">E</text>
<text x="208.8" y="230.5">K</text>
<text x="214.1" y="229.6">2</text>
<text x="221.3" y="236.1">R33</text>
<text x="221.3" y="238">1k</text>
<text x="10.5" y="244">E</text>
<text x="420.2" y="244">E</text>
<text x="35.4" y="269">1</text>
<text x="86.8" y="269">2</text>
<text x="138.3" y="269">3</text>
<text x="189.7" y="269">4</text>
<text x="241.1" y="269">5</text>
<text x="292.6" y="269">6</text>
<text x="344" y="269">7</text>
<text x="395.5" y="269">8</text>
</g>
<g font-size="1.4">
<text x="241.9" y="34.7">D11</text>
<text x="254.6" y="34.7">D12</text>
<text x="267.3" y="34.7">D13</text>
<text x="280" y="34.7">D14</text>
<text x="292.7" y="34.7">D15</text>
<text x="305.4" y="34.7">D16</text>
<text x="241" y="39.8">DIODE</text>
<text x="253.7" y="39.8">DIODE</text>
<text x="266.4" y="39.8">DIODE</text>
<text x="279.1" y="39.8">DIODE</text>
<text x="291.8" y="39.8">DIODE</text>
<text x="304.5" y="39.8">DIODE</text>
<text x="327.8" y="38.1">C</text>
<text x="335.5" y="38.1">E</text>
<text x="379.9" y="37.3">Red</text>
<text x="333.4" y="42.4" transform="rotate(-90 333.4 42.4)">B</text>
<text x="35.1" y="60.3">White1</text>
<text x="65.9" y="62.7">BR1</text>
<text x="71.4" y="67.7">BR</text>
<text x="35.1" y="75.5">White2</text>
<text x="218.5" y="74.9">EARTH_GND</text>
<text x="235.6" y="76.6">D17</text>
<text x="308.7" y="76.1">EARTH_GND</text>
<text x="34.4" y="80.6">Yellow1</text>
<text x="234.6" y="81.7">DIODE</text>
<text x="34.8" y="86.9">Green1</text>
<text x="43.9" y="90.1">EARTH_GND</text>
<text x="171.4" y="100.8" transform="rotate(-90 171.4 100.8)">C</text>
<text x="174.4" y="98.7" transform="rotate(-90 174.4 98.7)">D7</text>
<text x="179.5" y="100" transform="rotate(-90 179.5 100)">DIODE</text>
<text x="272.9" y="97">TL431</text>
<text x="320.3" y="101.3">3</text>
<text x="326.8" y="97.5" transform="rotate(-90 326.8 97.5)">8</text>
<text x="380" y="98.2">Black</text>
<text x="164.6" y="105.4">B</text>
<text x="266.8" y="102.8">EARTH_GND</text>
<text x="320.3" y="106.4">2</text>
<text x="325" y="102.1">+</text>
<text x="327.5" y="102.6" transform="rotate(-90 327.5 102.6)">V+</text>
<text x="338.1" y="103.9">1</text>
<text x="171.4" y="108.4" transform="rotate(-90 171.4 108.4)">E</text>
<text x="174.4" y="111.4" transform="rotate(-90 174.4 111.4)">D8</text>
<text x="179.5" y="112.7" transform="rotate(-90 179.5 112.7)">DIODE</text>
<text x="281.1" y="111.5" transform="rotate(-90 281.1 111.5)">3</text>
<text x="326.8" y="111.5" transform="rotate(-90 326.8 111.5)">4</text>
<text x="353.1" y="113">EARTH_GND</text>
<text x="278.1" y="116">2</text>
<text x="322.6" y="118">EARTH_GND</text>
<text x="349.9" y="118.5">D19</text>
<text x="281.1" y="121.7" transform="rotate(-90 281.1 121.7)">1</text>
<text x="348.9" y="123.6">DIODE</text>
<text x="139" y="130.4" transform="rotate(-90 139 130.4)">D9</text>
<text x="144.1" y="131.8" transform="rotate(-90 144.1 131.8)">DIODE</text>
<text x="276.9" y="128.8">EARTH_GND</text>
<text x="326.8" y="136.9" transform="rotate(-90 326.8 136.9)">8</text>
<text x="268.9" y="141.6">DIODE</text>
<text x="320.3" y="140.7">5</text>
<text x="325" y="141.5">+</text>
<text x="327.5" y="142" transform="rotate(-90 327.5 142)">V+</text>
<text x="338.1" y="143.3">7</text>
<text x="349.9" y="141.4">D21</text>
<text x="270.3" y="146.6">D4</text>
<text x="320.3" y="145.8">6</text>
<text x="348.9" y="146.5">DIODE</text>
<text x="226" y="155.9" transform="rotate(-90 226 155.9)">DIODE</text>
<text x="231.1" y="154.6" transform="rotate(-90 231.1 154.6)">D5</text>
<text x="326.8" y="150.9" transform="rotate(-90 326.8 150.9)">4</text>
<text x="209.3" y="159.6" transform="rotate(-90 209.3 159.6)">D3</text>
<text x="214.4" y="161" transform="rotate(-90 214.4 161)">DIODE</text>
<text x="159" y="167">DIODE</text>
<text x="160.4" y="172">D1</text>
<text x="214.6" y="173.1" transform="rotate(-90 214.6 173.1)">1N6 TVS</text>
<text x="256.3" y="173.3">DIAC1</text>
<text x="269.9" y="171.9" transform="rotate(-90 269.9 171.9)">E</text>
<text x="257.2" y="178.4">30V</text>
<text x="269.9" y="179.6" transform="rotate(-90 269.9 179.6)">C</text>
<text x="273.2" y="176.5">B</text>
<text x="242" y="185.2">LOOP1</text>
<text x="242" y="183.3">CDRH1</text>
<text x="165.5" y="190.5" transform="rotate(-90 165.5 190.5)">D10</text>
<text x="170.6" y="191.4" transform="rotate(-90 170.6 191.4)">DIODE</text>
<text x="274.1" y="212.1" transform="rotate(-90 274.1 212.1)">15V</text>
<text x="279.3" y="212.3" transform="rotate(-90 279.3 212.3)">SCR</text>
<text x="284.4" y="210.2" transform="rotate(-90 284.4 210.2)">SCR1</text>
<text x="289.4" y="221.9" transform="rotate(-90 289.4 221.9)">D2</text>
<text x="294.4" y="223.2" transform="rotate(-90 294.4 223.2)">DIODE</text>
<text x="215.3" y="247.6">EARTH_GND</text>
</g>
</svg>
